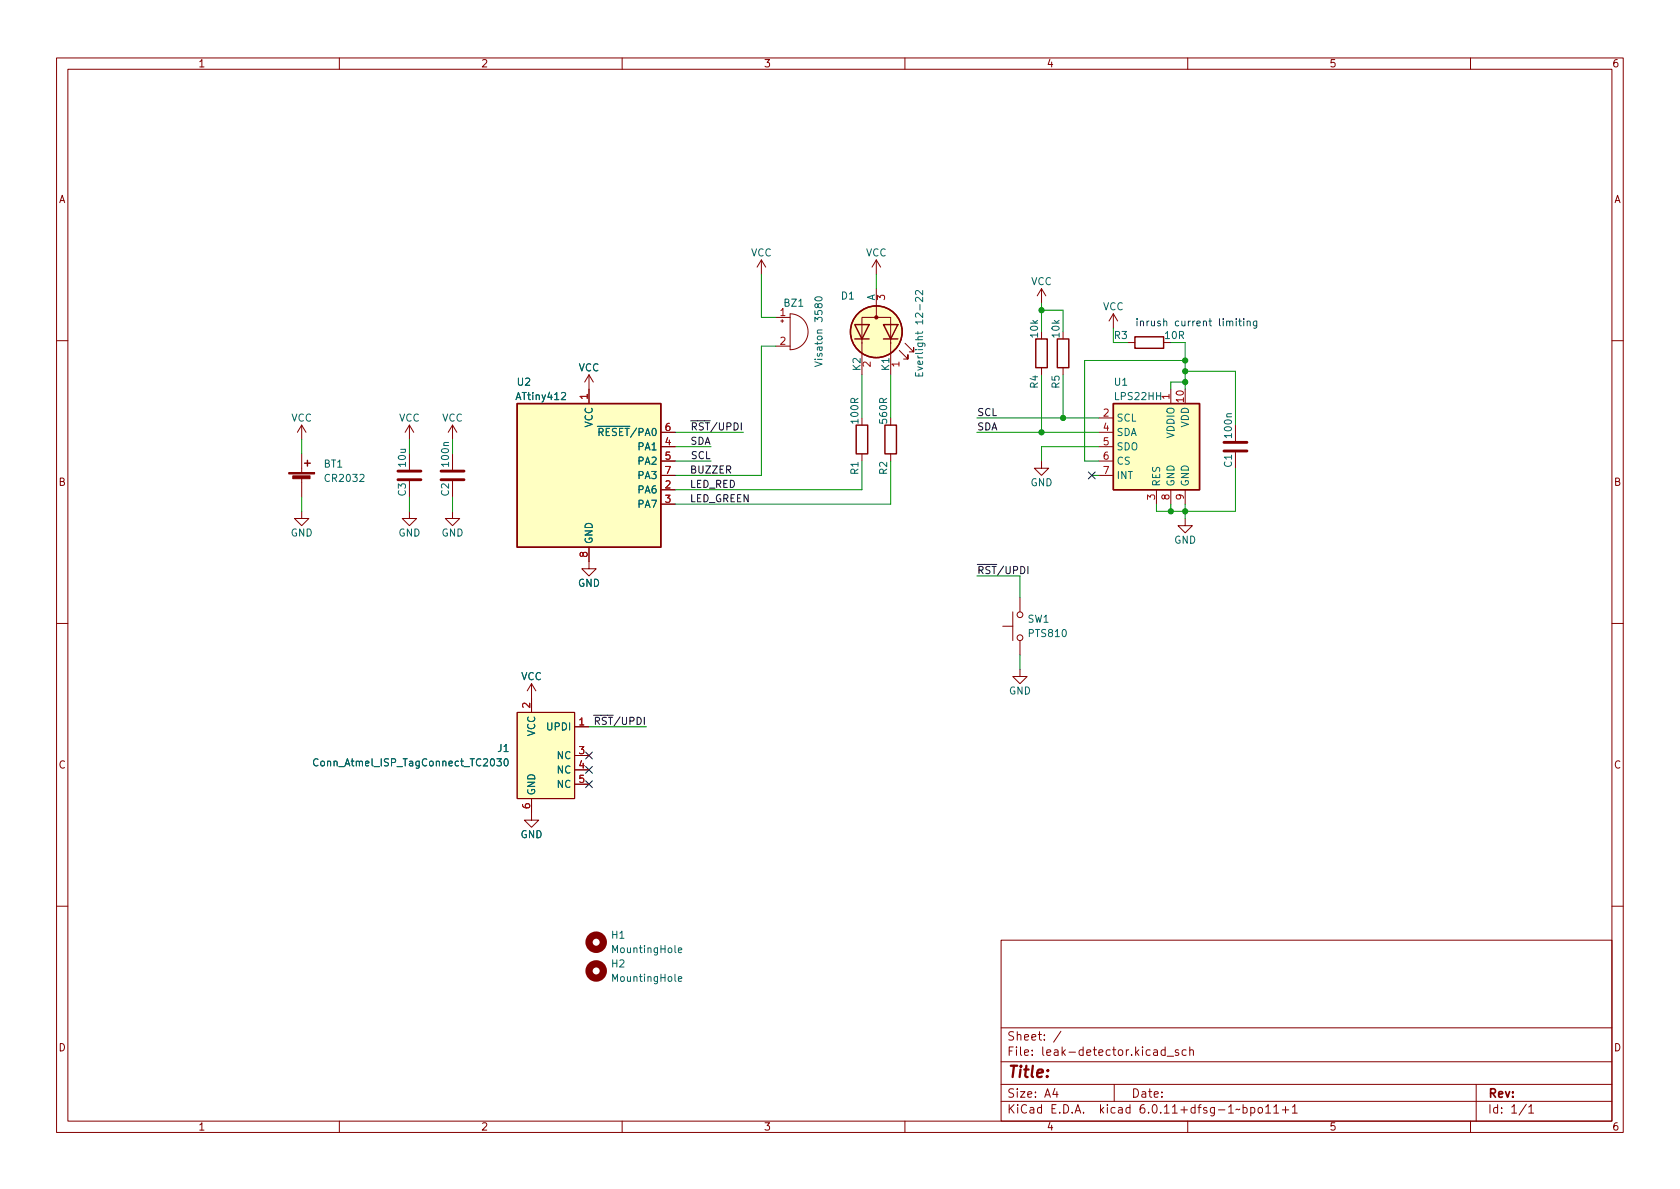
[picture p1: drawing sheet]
<svg xmlns="http://www.w3.org/2000/svg" width="297mm" height="210mm" viewBox="0 0 297 210" stroke-linecap="round" stroke-linejoin="round" font-family="sans-serif">
<g fill="none" stroke="#840000" stroke-width=".18">
<path d="M10 10.2h277v190.1h-277zM12 12.2h273v186.1h-273zM60 10.2v2M110 10.2v2M160 10.2v2M210 10.2v2M260 10.2v2M134.6 46l-.7 1.2M134.6 46v2.5M134.6 46l.8 1.2M137.2 56.1h2.5M138 56.8h.6"/>
<path d="M138.3 56.5v.5M139.7 55.5v6.3M139.7 55.5a3.2 3.2 0 0 1 3.2 3.2 3.2 3.2 0 0 1-3.2 3.1M154.9 46v2.5M154.9 51v5.1M154.9 46l-.7 1.2M154.9 46l.8 1.2M184.1 51l-.7 1.3M184.1 51v2.6M184.1 51l.8 1.3M196.8 55.5l-.7 1.3M196.8 55.5v2.5"/>
<path d="M196.8 55.5l.8 1.3M10 60.2h2M53.3 75.2v2.5M53.3 75.2l-.7 1.2M53.3 75.2l.8 1.2M72.4 75.2l-.8 1.2M72.4 75.2v2.5M72.4 75.2l.8 1.2M80 75.2l-.8 1.2M80 75.2v2.5M80 75.2l.8 1.2M104.1 66.3l-.7 1.3"/>
<path d="M104.1 66.3v5.1M104.1 66.3l.8 1.3M116.8 76.4h2.6M116.8 79h2.6M137.2 61.2h2.5M152.4 60.7v-4.6h5.1v4.6M152.4 60.6v5.7M157.5 60.6v5.7M159 62l1.5 1.5v-.8v.8h-.7M160 60.7l1.5 1.5v-.7v.7h-.7M184.1 65v1.3M188 65v1.3"/>
<path d="M194.3 73.9h2.5M194.3 76.4h2.5M194.3 79h2.5M199.4 60.6h1.3M207 68.8v2.6M209.5 68.8v2.6M285 60.2h2M53.3 90.4v1.3h1.3l-1.3 1.3-1.2-1.3h1.2M53.3 80.3v3.3M53.3 84.6v3.3M72.4 90.4v1.3h1.3l-1.3 1.3-1.3-1.3h1.3M80 90.4v1.3h1.3l-1.3 1.3-1.3-1.3h1.3"/>
<path d="M104.1 96.8v3.8h1.3l-1.3 1.2-1.2-1.2h1.2M116.8 81.5h2.6M116.8 84.1h2.6M116.8 86.6h2.6M116.8 89.1h2.6M152.4 80.3v1.2M157.5 80.3v1.2M184.1 81.5v1.3h1.3l-1.3 1.3-1.2-1.3h1.2M194.3 81.5h2.5M194.3 84.1h2.5M204.5 86.6v2.5M207 86.6v2.5"/>
<path d="M209.5 91.7v1.3h1.3l-1.3 1.2-1.2-1.2h1.2M209.5 86.6v2.5M218.4 80v2.8M10 110.2h2M177.3 110.7h1.8M179.1 108.2v5.1M180.3 118.4v1.2h1.3l-1.3 1.3-1.2-1.3h1.2M180.3 105.7v2.5M180.3 113.3v2.5M285 110.2h2M91.4 126h10.2v15.2h-10.2zM94 120.9v5.1"/>
<path d="M94 120.9l-.8 1.3M94 120.9l.7 1.3M101.6 128.5h2.5M101.6 133.6h2.5M101.6 136.1h2.5M101.6 138.7h2.5M94 141.2v3.8h1.2l-1.2 1.3-1.3-1.3h1.3M10 160.2h2M177 166.3h108v32h-108zM285 160.2h2M60 198.3v2M110 198.3v2"/>
<path d="M160 198.3v2M177 194.8h108M177 191.8h108M177 187.8h108M177 181.8h108M182.5 186.5v.1M182.5 185.7v.1M184.6 183.8v.1M184.6 183v.1M187.6 182.4l-1.3 1.9M197 191.8v3M206.4 186.8h1.1"/>
<path d="M208.4 185.7l-.4-.1-.2 .2 .1 .3 .5 .1v.4h-.6M209.7 185.7l-.4-.1-.3 .3v.4l.1 .3h.6M210 198.3v2M210.4 185.8l.2-.2 .3 .1 .1 .9M210.4 185.1v1.5M223.8 196.8h.8M225.2 195.8l.4-.5v1.5M225.2 196.8h.9M226.7 196.3h1.2M227.3 195.7v1.1M228.5 195.8l.4-.5v1.5M228.5 196.8h.9"/>
<path d="M260 198.3v2M261 191.8v6.5M270.3 195.8l.4-.5v1.5M270.3 196.8h.9"/>
<circle cx="180.3" cy="112.8" r=".51"/>
<circle cx="180.3" cy="108.7" r=".51"/>
</g>
<g fill="#ffffc2" stroke="#ffffc2" stroke-width=".18">
<path d="M91.4 126h10.2v15.2h-10.2z"/>
<path d="M196.8 71.4h15.3v15.2h-15.3z"/>
<path d="M91.4 71.4h25.4v25.4h-25.4z"/>
<circle cx="154.9" cy="58.7" r="4.6"/>
</g>
<g fill="none" stroke="#840000" stroke-width=".25">
<path d="M151.1 57.4h2.6l-1.3 2.5zM151.1 59.9h2.6M156.2 57.4h2.5l-1.2 2.5zM156.2 59.9h2.5M183.1 59.9h2.1v5.1h-2.1zM186.9 59.9h2.1v5.1h-2.1zM200.7 59.6h5v2h-5zM91.4 71.4h25.4v25.4h-25.4zM151.4 75.2h2v5.1h-2zM156.5 75.2h2v5.1h-2zM196.8 71.4h15.3v15.2h-15.3zM53.8 81.9h1.1"/>
<path d="M54.4 81.4v1"/>
<circle cx="154.9" cy="58.7" r="4.6"/>
</g>
<g fill="#840000" stroke="#840000" stroke-width=".18">
<path d="M51.1 83.6h4.5v.2h-4.5z"/>
<path d="M51.8 84.1h3v.6h-3z"/>
<circle cx="154.9" cy="56.1" r=".28"/>
</g>
<path d="M155.1 53v-.8l.5 .4 .1-.3h.6l.1 .2-.1 .5M153.9 64v.8l-.9-.8-.4 .3 .1 .4M158.9 64.4h-1.2l.3 .3" fill="none" stroke="#a90000" stroke-width=".18"/>
<g fill="none" stroke="#006464" stroke-width=".18">
<path d="M141.2 54.2h.8M144.2 52.6a.69 .69 0 0 1 1.2 .3 .72 .72 0 0 1-1.3-.1zM145.4 58.3l-.8 .1-.1 .3 .1 .2M162.3 58.6v.5M163.1 58.6l-.1 .3h-1.1M163.1 51.4v.8l-.9-.8-.3 .2 .1 .5M79.3 78.2l-.8 .1v.3l.1 .2M99.3 69.5l.5-.1 .2 .4-.8 .9h.8M105.6 75.4h5.8M204.5 70h.7M205.2 69.4v1.3M217.7 73.2h-.7l-.1 .3 .1 .2"/>
<path d="M63.6 84l.5-.1 .3 .3-.8 1h.8M86.8 134.3l.2-.1a.68 .68 0 0 1 .4 .6 .68 .68 0 0 1-.4 .6l-.2-.1-.1-.3zM87.9 134.2h.7l-.4 .5 .4 .1v.5l-.2 .1-.5-.1M89.2 134.3l.2-.1a.68 .68 0 0 1 .5 .6 .68 .68 0 0 1-.5 .6l-.2-.1-.1-.3zM119.3 167.2v1.1l.2 .2M119.3 172.3v1.1l.2 .1M119.9 168l.6-.1v-.2l-.4-.1-.2 .2 .1 .6h.5M119.9 173.1l.6-.1v-.2l-.4-.1-.2 .2 .1 .6h.5"/>
</g>
<g fill="none" stroke="#840000" stroke-width="1.3">
<circle cx="105.4" cy="171.7" r="1.27"/>
<circle cx="105.4" cy="166.6" r="1.27"/>
</g>
<path d="M216.4 79.8h4.1M216.4 78.2h4.1M70.4 84.8h4M70.4 83.3h4M78 84.8h4M78 83.3h4" fill="none" stroke="#840000" stroke-width=".51"/>
<path d="M205.8 56.9l.1-.1h.3l.1 .8M213.7 56.8h.5M213.9 56.4v1l.3 .2M222.2 56.8v1l-.2 .2h-.3M222.2 56.8h-.4l-.2 .2 .1 .6h.5" fill="none" stroke="#0000c2" stroke-width=".18"/>
<g fill="none" stroke="#009600" stroke-width=".18">
<path d="M134.6 48.5v7.6h2.6M154.9 48.5v2.5M184.1 54.9h3.9v3.8M184.1 53.6v5.1M196.8 58v2.6M53.3 77.7v2.6M72.4 77.7v2.6M80 77.7v2.6M119.4 79h6.3M119.4 76.4h12M137.2 61.2h-2.6v22.9h-15.2M152.4 66.3v7.6"/>
<path d="M157.5 66.3v7.6M172.7 76.4h21.6M172.7 73.9h21.6M184.1 66.3v10.1M188 66.3v7.6M194.3 79h-10.2v2.5M207 60.6h2.5v8.2M209.5 65.7h8.9v9.5M209.5 67.6h-2.5v1.2M209.5 63.7h-17.7v17.8h2.5M53.3 87.9v2.5M72.4 87.9v2.5"/>
<path d="M80 87.9v2.5M119.4 81.5h6.3M152.4 81.5v5.1h-33M157.5 81.5v7.6h-38.1M193 84.1h1.3M207 89.1v1.3M209.5 89.1v2.6M218.4 82.8v7.6h-13.9v-1.3M172.7 101.8h7.6v3.9M180.3 115.8v2.6M104.1 128.5h10.2"/>
</g>
<path d="M192.4 83.5l1.2 1.2M193.6 83.5l-1.2 1.2M103.5 133l1.2 1.2M103.5 138.1l1.2 1.2M103.5 135.5l1.2 1.2M104.7 133l-1.2 1.2M104.7 138.1l-1.2 1.2M104.7 135.5l-1.2 1.2" fill="none" stroke="#000084" stroke-width=".18"/>
<g fill="#009600" stroke="#009600" stroke-width=".18">
<circle cx="207" cy="90.4" r=".46"/>
<circle cx="209.5" cy="90.4" r=".46"/>
<circle cx="188" cy="73.9" r=".46"/>
<circle cx="184.1" cy="76.4" r=".46"/>
<circle cx="184.1" cy="54.9" r=".46"/>
<circle cx="209.5" cy="63.7" r=".46"/>
<circle cx="209.5" cy="67.6" r=".46"/>
<circle cx="209.5" cy="65.7" r=".46"/>
</g>
<text font-size="2.8" fill="#840000" x="178" y="191.2">Title:</text>
<g font-size="2.1" fill="#840000">
<text x="178" y="184.5">Sheet:</text>
<text x="178" y="187.2">File:</text>
<text x="184.4" y="187.2">leak-detector.kicad_sch</text>
<text x="178" y="197.4">KiCad</text>
<text x="178" y="194.6">Size:</text>
<text x="184.7" y="194.6">A4</text>
<text x="185.7" y="197.4">E.D.A.</text>
<text x="194.6" y="197.4">kicad</text>
<text x="200" y="194.6">Date:</text>
<text x="201.8" y="197.4">6.0.11+dfsg-1~bpo11+1</text>
<text x="263" y="194.6">Rev:</text>
<text x="263" y="197.4">Id:</text>
<text x="267.1" y="197.4">1/1</text>
</g>
<g font-size="1.8" fill="#840000">
<text x="35" y="12.3">1</text>
<text x="85" y="12.3">2</text>
<text x="135" y="12.3">3</text>
<text x="185" y="12.3">4</text>
<text x="235" y="12.3">5</text>
<text x="285" y="12.3">6</text>
<text x="10.4" y="36.3">A</text>
<text x="285.4" y="36.3">A</text>
<text x="10.3" y="86.3">B</text>
<text x="285.3" y="86.3">B</text>
<text x="10.3" y="136.3">C</text>
<text x="285.3" y="136.3">C</text>
<text x="10.3" y="186.3">D</text>
<text x="285.3" y="186.3">D</text>
<text x="35" y="200.3">1</text>
<text x="85" y="200.3">2</text>
<text x="135" y="200.3">3</text>
<text x="185" y="200.3">4</text>
<text x="235" y="200.3">5</text>
<text x="285" y="200.3">6</text>
</g>
<g font-size="1.8" fill="#006464">
<text x="132.7" y="45.7">VCC</text>
<text x="153" y="45.7">VCC</text>
<text x="148.6" y="53.3">D1</text>
<text x="154.7" y="53.2" transform="rotate(-90 154.7 53.2)">A</text>
<text x="182.3" y="50.8">VCC</text>
<text x="138.4" y="54.6">BZ1</text>
<text x="145.8" y="57" transform="rotate(-90 145.8 57)">3580</text>
<text x="163.6" y="57.5" transform="rotate(-90 163.6 57.5)">12-22</text>
<text x="183.9" y="59.9" transform="rotate(-90 183.9 59.9)">10k</text>
<text x="187.7" y="59.9" transform="rotate(-90 187.7 59.9)">10k</text>
<text x="195" y="55.2">VCC</text>
<text x="145.8" y="65" transform="rotate(-90 145.8 65)">Visaton</text>
<text x="152.1" y="65.7" transform="rotate(-90 152.1 65.7)">K2</text>
<text x="157.2" y="65.7" transform="rotate(-90 157.2 65.7)">K1</text>
<text x="205.7" y="60.3">10R</text>
<text x="91" y="71.1">ATtiny412</text>
<text x="91.3" y="68.6">U2</text>
<text x="102.2" y="66">VCC</text>
<text x="163.6" y="66.9" transform="rotate(-90 163.6 66.9)">Everlight</text>
<text x="183.9" y="68.8" transform="rotate(-90 183.9 68.8)">R4</text>
<text x="187.7" y="68.8" transform="rotate(-90 187.7 68.8)">R5</text>
<text x="196.9" y="68.6">U1</text>
<text x="196.9" y="71.1">LPS22HH</text>
<text x="51.4" y="74.9">VCC</text>
<text x="70.5" y="74.9">VCC</text>
<text x="78.1" y="74.9">VCC</text>
<text x="105.2" y="75.7" transform="rotate(-90 105.2 75.7)">VCC</text>
<text x="105.5" y="77.5">~{RESET}/PA0</text>
<text x="152.2" y="75.2" transform="rotate(-90 152.2 75.2)">100R</text>
<text x="157.2" y="75.2" transform="rotate(-90 157.2 75.2)">560R</text>
<text x="197.4" y="74.9">SCL</text>
<text x="197.4" y="77.5">SDA</text>
<text x="208" y="77.6" transform="rotate(-90 208 77.6)">VDDIO</text>
<text x="210.6" y="75.7" transform="rotate(-90 210.6 75.7)">VDD</text>
<text x="218.2" y="77.7" transform="rotate(-90 218.2 77.7)">100n</text>
<text x="57.2" y="83.1">BT1</text>
<text x="72.1" y="82.8" transform="rotate(-90 72.1 82.8)">10u</text>
<text x="79.8" y="82.8" transform="rotate(-90 79.8 82.8)">100n</text>
<text x="112.6" y="80">PA1</text>
<text x="112.6" y="82.6">PA2</text>
<text x="197.4" y="80">SDO</text>
<text x="197.4" y="82.6">CS</text>
<text x="218.2" y="82.8" transform="rotate(-90 218.2 82.8)">C1</text>
<text x="57.2" y="85.6">CR2032</text>
<text x="72.1" y="87.9" transform="rotate(-90 72.1 87.9)">C3</text>
<text x="79.8" y="87.9" transform="rotate(-90 79.8 87.9)">C2</text>
<text x="112.6" y="87.6">PA6</text>
<text x="112.6" y="85.1">PA3</text>
<text x="152.2" y="84.1" transform="rotate(-90 152.2 84.1)">R1</text>
<text x="157.2" y="84.1" transform="rotate(-90 157.2 84.1)">R2</text>
<text x="182.1" y="86.4">GND</text>
<text x="197.4" y="85.1">INT</text>
<text x="205.5" y="86.1" transform="rotate(-90 205.5 86.1)">RES</text>
<text x="208" y="86.1" transform="rotate(-90 208 86.1)">GND</text>
<text x="210.6" y="86.1" transform="rotate(-90 210.6 86.1)">GND</text>
<text x="51.3" y="95.3">GND</text>
<text x="70.4" y="95.3">GND</text>
<text x="78" y="95.3">GND</text>
<text x="112.6" y="90.2">PA7</text>
<text x="105.2" y="96.3" transform="rotate(-90 105.2 96.3)">GND</text>
<text x="207.5" y="96.5">GND</text>
<text x="102.1" y="104.1">GND</text>
<text x="181.6" y="110.5">SW1</text>
<text x="181.6" y="113">PTS810</text>
<text x="92.1" y="120.7">VCC</text>
<text x="178.3" y="123.2">GND</text>
<text x="95" y="130.3" transform="rotate(-90 95 130.3)">VCC</text>
<text x="96.5" y="129.5">UPDI</text>
<text x="55.1" y="135.9">Conn_Atmel_ISP_TagConnect_TC2030</text>
<text x="87.8" y="133.4">J1</text>
<text x="98.3" y="134.6">NC</text>
<text x="98.3" y="137.2">NC</text>
<text x="95" y="140.7" transform="rotate(-90 95 140.7)">GND</text>
<text x="98.3" y="139.7">NC</text>
<text x="92" y="148.6">GND</text>
<text x="108" y="166.4">H1</text>
<text x="108" y="168.9">MountingHole</text>
<text x="108" y="171.5">H2</text>
<text x="108" y="174">MountingHole</text>
</g>
<g font-size="1.8" fill="#a90000">
<text x="137.7" y="55.9">1</text>
<text x="137.7" y="61">2</text>
<text x="159.8" y="65.1" transform="rotate(-90 159.8 65.1)">1</text>
<text x="103.9" y="70.8" transform="rotate(-90 103.9 70.8)">1</text>
<text x="206.8" y="70.8" transform="rotate(-90 206.8 70.8)">1</text>
<text x="209.3" y="71.4" transform="rotate(-90 209.3 71.4)">10</text>
<text x="117.4" y="76.2">6</text>
<text x="194.9" y="73.7">2</text>
<text x="194.9" y="76.2">4</text>
<text x="117.4" y="78.7">4</text>
<text x="117.4" y="81.3">5</text>
<text x="117.4" y="83.8">7</text>
<text x="194.9" y="78.7">5</text>
<text x="194.9" y="81.3">6</text>
<text x="194.9" y="83.8">7</text>
<text x="117.4" y="86.4">2</text>
<text x="117.4" y="88.9">3</text>
<text x="204.2" y="88.6" transform="rotate(-90 204.2 88.6)">3</text>
<text x="206.8" y="88.6" transform="rotate(-90 206.8 88.6)">8</text>
<text x="209.3" y="88.6" transform="rotate(-90 209.3 88.6)">9</text>
<text x="103.9" y="98.7" transform="rotate(-90 103.9 98.7)">8</text>
<text x="93.7" y="125.4" transform="rotate(-90 93.7 125.4)">2</text>
<text x="102.2" y="128.3">1</text>
<text x="102.2" y="133.3">3</text>
<text x="102.2" y="135.9">4</text>
<text x="93.7" y="143.2" transform="rotate(-90 93.7 143.2)">6</text>
<text x="102.2" y="138.4">5</text>
</g>
<g font-size="1.8" fill="#0000c2">
<text x="200.7" y="57.7">inrush</text>
<text x="207.6" y="57.7">current</text>
<text x="215.5" y="57.7">limiting</text>
</g>
<text font-size="1.8" fill="#009600" x="196.9" y="60.3">R3</text>
<g font-size="1.8" fill="#0f0f0f">
<text x="122" y="76.1">~{RST}/UPDI</text>
<text x="172.7" y="76.1">SDA</text>
<text x="172.7" y="73.6">SCL</text>
<text x="121.9" y="83.7">BUZZER</text>
<text x="122" y="78.6">SDA</text>
<text x="122.1" y="81.2">SCL</text>
<text x="121.9" y="86.3">LED_RED</text>
<text x="121.9" y="88.8">LED_GREEN</text>
<text x="172.7" y="101.5">~{RST}/UPDI</text>
<text x="104.9" y="128.2">~{RST}/UPDI</text>
</g>
</svg>
